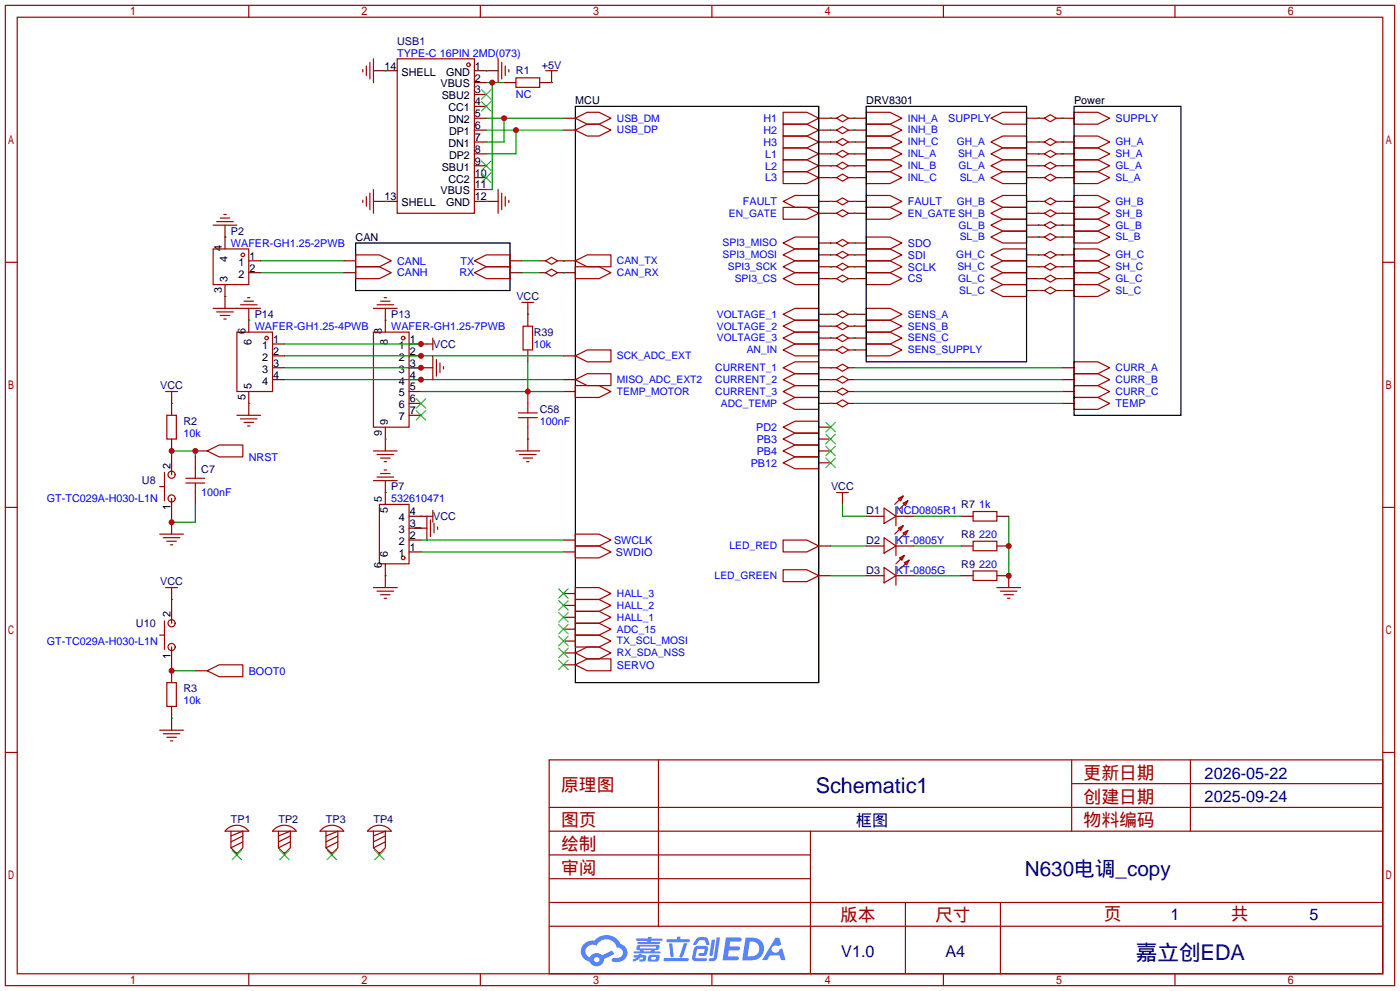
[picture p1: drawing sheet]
<svg xmlns="http://www.w3.org/2000/svg" width="299mm" height="212mm" viewBox="0 0 299 212" stroke-linecap="round" stroke-linejoin="round" font-family="sans-serif">
<g fill="none" stroke="#a10000" stroke-width=".25">
<path d="M1.1 1.1h297.2v209.6h-297.2zM3.7 3.7h292.1v204.5h-292.1zM53.2 1.1v2.6M102.7 1.1v2.6M152.3 1.1v2.6M201.8 1.1v2.6M251.3 1.1v2.6M1.1 56.1h2.6M295.8 56.1h2.5M1.1 108.5h2.6M295.8 108.5h2.5M1.1 160.8h2.6"/>
<path d="M117.5 162.4h178.3v45.8h-178.3zM117.5 177.7h178.3M117.5 172.6h178.3M140.8 162.4v35.6M173.4 177.7v30.5M229.2 162.4v15.3M229.2 167.5h66.6M254.6 162.4v15.3M295.8 160.8h2.5M117.5 182.8h55.9M117.5 198h178.3M117.5 192.9h178.3"/>
<path d="M117.5 187.8h55.9M193.7 192.9v15.3M214 192.9v15.3M53.2 208.2v2.5M102.7 208.2v2.5M152.3 208.2v2.5M201.8 208.2v2.5M251.3 208.2v2.5"/>
</g>
<g fill="#5487ff">
<path d="M155.3 200.4h2.7a.48 .48 0 0 1 .7 .4 .48 .48 0 0 1-.7 .5h-1.8l-.2 1h1.9a.43 .43 0 0 1 .4 .5 .43 .43 0 0 1-.5 .3h-1.9l-.2 1.3h1.7a.45 .45 0 0 1 .6 .2 .45 .45 0 0 1-.2 .6l-3.2 .1z"/>
<path d="M165.9 200.5h.8l.4 1.4-.7 .4a.84 .84 0 0 0-1.2 .2 .84 .84 0 0 0 .3 1.2 .84 .84 0 0 0 1.1-.5l.1-.2 .6-.3 .7 2.5h-.9l-.3-1h-2.1l-.6 1h-1.1z"/>
<path d="M152.2 200.9h.8l-.5 3.2a.36 .36 0 0 1-.4 .3 .36 .36 0 0 1-.3-.4z"/>
<path d="M153.3 200.4h.7l-.6 4.3a1.13 1.13 0 0 1-1.8 .6l.2-.4 .7-.1 .2-.2z"/>
<path d="M149 200.7l.6-.4h1a.77 .77 0 0 1 .9 .6l.3 .9-.2 .2h-.5l-.3-.9-.2-.1h-1l-.7 1-.6-.1v-.1z"/>
<path d="M148.6 202.5l.5-.3h1.7a.81 .81 0 0 1 .7 .5 .81 .81 0 0 1-.2 .8 .81 .81 0 0 1-.9 .9h-.7a.32 .32 0 0 1-.3-.4 .32 .32 0 0 1 .4-.3h.7l.3-.9-1.7 .1-.3 1.9h2.1a.32 .32 0 0 1 .4 .4 .32 .32 0 0 1-.4 .3l-2.3-.1-.5-.3v-.5z"/>
<path d="M142 204.8h5a.33 .33 0 0 1 .3 .4 .33 .33 0 0 1-.3 .3h-4.9l-.2-.2z"/>
<path d="M146.3 201.6h.7l-.6 2a.98 .98 0 0 1-.8 1.1l-.3-.3z"/>
<path d="M143.1 201.7h.7l.3 2.6a.34 .34 0 0 1-.3 .3 .34 .34 0 0 1-.4-.2z"/>
<path d="M142.6 200.8h2.2l.2-.6h.6l-.1 .6h1.8a.32 .32 0 0 1 .3 .3 .32 .32 0 0 1-.4 .3h-4.5l-.1-.1z"/>
<path d="M135.6 204.2h.9l.1-.2 .7-.1-.1 .3h.9a.82 .82 0 0 1-.6 1.3h-.7v-.4h.6l.1-.4a.68 .68 0 0 0-1 .4l-1 .4-.2-.4 1-.4h-.8z"/>
<path d="M136.1 200.6h2.5v-.3h.8l-.1 .3h2.2l.2 .3-.2 .2h-2.3v.3h1.8l.2 .2-.2 .2h-4.5l-.1-.4h2l.1-.3h-2.3l-.1-.2z"/>
<path d="M159.5 200.4l-.7 4.9h1.6a2.5 2.5 0 0 0 3-2.5 2.5 2.5 0 0 0-3.1-2.4zM160.4 201.3a1.61 1.61 0 0 1 2 1.4 1.61 1.61 0 0 1-1.8 1.7h-.7z"/>
<path d="M136.3 202.2a.55 .55 0 0 0-.2 .7 .55 .55 0 0 0 .7 .2l.1 .3h-1.3v.4h5.5l.2-.2-.2-.2h-1.2l.2-.3a.7 .7 0 0 0 .8-.2 .7 .7 0 0 0 0-.9h-4.1zM136.9 202.4h3.3l.2 .1-.2 .2h-3.2zM137.6 203.1h1.7l-.2 .3h-1.4z"/>
<path d="M138.8 204.3a1.05 1.05 0 0 0-.1 1.2 2.91 2.91 0 0 0 2.2-.2 .98 .98 0 0 0 0-1.2h-1.6zM139.4 204.6l.8-.1 .1 .4-.2 .2h-.8z"/>
<path d="M125 201.7a2.23 2.23 0 0 0-.7 2.3 2.23 2.23 0 0 0 1.8 1.6 1.58 1.58 0 0 0 1.8 .9 1.58 1.58 0 0 0 1.3-1.5l2.2-1-.5-.8-2.1 1a1.65 1.65 0 0 0-2.6 .5 1.47 1.47 0 0 1-.8-2.1 1.47 1.47 0 0 1 2.2-.5 2.3 2.3 0 0 1 2.3-1.3 2.3 2.3 0 0 1 2.1 1.7 1.12 1.12 0 0 1 1.2 1.1 1.12 1.12 0 0 1-1.1 1.2h-.7a.45 .45 0 0 0-.6 .3 .45 .45 0 0 0 .5 .6 2.21 2.21 0 0 0 2.2-.6 2.21 2.21 0 0 0 .5-2.3 2.13 2.13 0 0 0-1.3-1 3.3 3.3 0 0 0-5.5-.7l-1.2 .1zM127.1 205.2a.57 .57 0 0 1 1.1 0 .57 .57 0 0 1-1.1 0z"/>
</g>
<g fill="none" stroke="#a10000" stroke-width=".25">
<path d="M167.5 24h5.1l2.5 1.3-2.5 1.2h-5.1zM167.5 26.5h5.1l2.5 1.3-2.5 1.3h-5.1zM167.5 29.1h5.1l2.5 1.3-2.5 1.2h-5.1zM167.5 31.6h5.1l2.5 1.3-2.5 1.3h-5.1zM167.5 34.2h5.1l2.5 1.2-2.5 1.3h-5.1zM167.5 36.7h5.1l2.5 1.3-2.5 1.2h-5.1zM178.9 25.3l1.3-.8 1.3 .8-1.3 .7zM178.9 27.8l1.3-.7 1.3 .7-1.3 .8zM178.9 30.4l1.3-.8 1.3 .8-1.3 .7zM178.9 32.9l1.3-.8 1.3 .8-1.3 .8zM178.9 35.4l1.3-.7 1.3 .7-1.3 .8zM178.9 38l1.3-.8 1.3 .8-1.3 .7z"/>
<path d="M185.3 24h5.1l2.5 1.3-2.5 1.2h-5.1zM185.3 26.5h5.1l2.5 1.3-2.5 1.3h-5.1zM185.3 29.1h5.1l2.5 1.3-2.5 1.2h-5.1zM185.3 31.6h5.1l2.5 1.3-2.5 1.3h-5.1zM185.3 34.2h5.1l2.5 1.2-2.5 1.3h-5.1zM185.3 36.7h5.1l2.5 1.3-2.5 1.2h-5.1zM212 25.3l2.5-1.3h5.1v2.5h-5.1zM212 30.4l2.5-1.3h5.1v2.5h-5.1zM212 32.9l2.5-1.3h5.1v2.6h-5.1zM212 35.4l2.5-1.2h5.1v2.5h-5.1zM212 38l2.5-1.3h5.1v2.5h-5.1zM223.4 25.3l1.3-.8 1.2 .8-1.2 .7z"/>
<path d="M223.4 30.4l1.3-.8 1.2 .8-1.2 .7zM223.4 32.9l1.3-.8 1.2 .8-1.2 .8zM223.4 35.4l1.3-.7 1.2 .7-1.2 .8zM223.4 38l1.3-.8 1.2 .8-1.2 .7zM229.7 29.1h5.1l2.6 1.3-2.6 1.2h-5.1zM229.7 31.6h5.1l2.6 1.3-2.6 1.3h-5.1zM229.7 34.2h5.1l2.6 1.2-2.6 1.3h-5.1zM229.7 36.7h5.1l2.6 1.3-2.6 1.2h-5.1zM229.7 24h5.1l2.6 1.3-2.6 1.2h-5.1zM167.5 44.3h5.1l2.5 1.3-2.5 1.3h-5.1zM167.5 43.1l2.6-1.3h5v2.5h-5zM167.5 51.9l2.6-1.2h5v2.5h-5z"/>
<path d="M167.5 54.5l2.6-1.3h5v2.6h-5zM167.5 57l2.6-1.2h5v2.5h-5zM167.5 59.6l2.6-1.3h5v2.5h-5zM178.9 43.1l1.3-.8 1.3 .8-1.3 .7zM178.9 45.6l1.3-.8 1.3 .8-1.3 .8zM178.9 51.9l1.3-.7 1.3 .7-1.3 .8zM178.9 54.5l1.3-.8 1.3 .8-1.3 .7zM178.9 57l1.3-.7 1.3 .7-1.3 .8zM178.9 59.6l1.3-.8 1.3 .8-1.3 .7zM185.3 41.8h5.1l2.5 1.3-2.5 1.2h-5.1zM185.3 44.3h5.1l2.5 1.3-2.5 1.3h-5.1zM185.3 50.7h5.1l2.5 1.2-2.5 1.3h-5.1z"/>
<path d="M185.3 53.2h5.1l2.5 1.3-2.5 1.3h-5.1zM185.3 55.8h5.1l2.5 1.2-2.5 1.3h-5.1zM185.3 58.3h5.1l2.5 1.3-2.5 1.2h-5.1zM212 43.1l2.5-1.3h5.1v2.5h-5.1zM212 45.6l2.5-1.3h5.1v2.6h-5.1zM212 48.1l2.5-1.2h5.1v2.5h-5.1zM212 50.7l2.5-1.3h5.1v2.5h-5.1zM212 54.5l2.5-1.3h5.1v2.6h-5.1zM212 57l2.5-1.2h5.1v2.5h-5.1zM212 59.6l2.5-1.3h5.1v2.5h-5.1zM223.4 43.1l1.3-.8 1.2 .8-1.2 .7zM223.4 45.6l1.3-.8 1.2 .8-1.2 .8z"/>
<path d="M223.4 48.1l1.3-.7 1.2 .7-1.2 .8zM223.4 50.7l1.3-.8 1.2 .8-1.2 .7zM223.4 54.5l1.3-.8 1.2 .8-1.2 .7zM223.4 57l1.3-.7 1.2 .7-1.2 .8zM223.4 59.6l1.3-.8 1.2 .8-1.2 .7zM229.7 41.8h5.1l2.6 1.3-2.6 1.2h-5.1zM229.7 44.3h5.1l2.6 1.3-2.6 1.3h-5.1zM229.7 46.9h5.1l2.6 1.2-2.6 1.3h-5.1zM229.7 49.4h5.1l2.6 1.3-2.6 1.2h-5.1zM229.7 53.2h5.1l2.6 1.3-2.6 1.3h-5.1zM229.7 55.8h5.1l2.6 1.2-2.6 1.3h-5.1zM229.7 58.3h5.1l2.6 1.3-2.6 1.2h-5.1z"/>
<path d="M167.5 67.2l2.6-1.3h5v2.6h-5zM167.5 69.7l2.6-1.2h5v2.5h-5zM167.5 72.3l2.6-1.3h5v2.5h-5zM167.5 74.8l2.6-1.3h5v2.6h-5zM167.5 78.6l2.6-1.3h5v2.6h-5zM178.9 67.2l1.3-.8 1.3 .8-1.3 .7zM178.9 69.7l1.3-.7 1.3 .7-1.3 .8zM178.9 72.3l1.3-.8 1.3 .8-1.3 .7zM178.9 74.8l1.3-.8 1.3 .8-1.3 .8zM178.9 78.6l1.3-.7 1.3 .7-1.3 .8zM185.3 65.9h5.1l2.5 1.3-2.5 1.3h-5.1zM185.3 68.5h5.1l2.5 1.2-2.5 1.3h-5.1z"/>
<path d="M185.3 71h5.1l2.5 1.3-2.5 1.2h-5.1zM185.3 73.5h5.1l2.5 1.3-2.5 1.3h-5.1zM212 62.1l2.5-1.3h5.1v2.6h-5.1zM223.4 62.1l1.3-.8 1.2 .8-1.2 .8zM229.7 60.8h5.1l2.6 1.3-2.6 1.3h-5.1zM229.7 77.3h5.1l2.6 1.3-2.6 1.3h-5.1zM229.7 79.9h5.1l2.6 1.3-2.6 1.2h-5.1zM167.5 81.2l2.6-1.3h5v2.5h-5zM167.5 83.7l2.6-1.3h5v2.6h-5zM167.5 86.2l2.6-1.2h5v2.5h-5zM167.5 91.3l2.6-1.3h5v2.6h-5zM167.5 93.9l2.6-1.3h5v2.5h-5z"/>
<path d="M167.5 96.4l2.6-1.3h5v2.6h-5zM167.5 98.9l2.6-1.2h5v2.5h-5zM178.9 81.2l1.3-.8 1.3 .8-1.3 .7zM178.9 83.7l1.3-.8 1.3 .8-1.3 .8zM178.9 86.2l1.3-.7 1.3 .7-1.3 .8zM229.7 82.4h5.1l2.6 1.3-2.6 1.3h-5.1zM229.7 85h5.1l2.6 1.2-2.6 1.3h-5.1zM48.6 177.2a3.2 3.2 0 0 1 4.6 .5h-5.1zM49.4 177.7v3.5l1.3 1.3 1.2-1.3v-3.5l-2.5 1M51.9 178.7l-2.5 1.3M51.9 180l-2.5 1.2M58.7 177.2a3.2 3.2 0 0 1 4.7 .5h-5.1z"/>
<path d="M59.6 177.7v3.5l1.2 1.3 1.3-1.3v-3.5l-2.5 1M62.1 178.7l-2.5 1.3M62.1 180l-2.5 1.2M68.9 177.2a3.2 3.2 0 0 1 4.6 .5h-5zM69.7 177.7v3.5l1.3 1.3 1.3-1.3v-3.5l-2.6 1M72.3 178.7l-2.6 1.3M72.3 180l-2.6 1.2M79 177.2a3.2 3.2 0 0 1 4.7 .5h-5.1zM79.9 177.7v3.5l1.3 1.3 1.2-1.3v-3.5l-2.5 1M82.4 178.7l-2.5 1.3M82.4 180l-2.5 1.2"/>
</g>
<g fill="none" stroke="#870000" stroke-width=".25">
<path d="M175.1 25.3h3.8M175.1 27.8h3.8M175.1 30.4h3.8M175.1 32.9h3.8M175.1 35.4h3.8M175.1 38h3.8M181.5 25.3h3.8M181.5 27.8h3.8M181.5 30.4h3.8M181.5 32.9h3.8M181.5 35.4h3.8M181.5 38h3.8"/>
<path d="M219.6 25.3h3.8M219.6 30.4h3.8M219.6 32.9h3.8M219.6 35.4h3.8M219.6 38h3.8M225.9 25.3h3.8M225.9 30.4h3.8M225.9 32.9h3.8M225.9 35.4h3.8M225.9 38h3.8M175.1 45.6h3.8M175.1 43.1h3.8"/>
<path d="M175.1 51.9h3.8M175.1 54.5h3.8M175.1 57h3.8M175.1 59.6h3.8M181.5 45.6h3.8M181.5 43.1h3.8M181.5 51.9h3.8M181.5 54.5h3.8M181.5 57h3.8M181.5 59.6h3.8M219.6 45.6h3.8M219.6 43.1h3.8"/>
<path d="M219.6 54.5h3.8M219.6 57h3.8M219.6 59.6h3.8M219.6 48.1h3.8M219.6 50.7h3.8M225.9 45.6h3.8M225.9 43.1h3.8M225.9 54.5h3.8M225.9 57h3.8M225.9 59.6h3.8M225.9 48.1h3.8M225.9 50.7h3.8"/>
<path d="M175.1 67.2h3.8M175.1 69.7h3.8M175.1 72.3h3.8M175.1 74.8h3.8M175.1 78.6h3.8M181.5 67.2h3.8M181.5 69.7h3.8M181.5 72.3h3.8M181.5 74.8h3.8M181.5 78.6h1.3M219.6 62.1h3.8M225.9 62.1h3.8"/>
<path d="M227.2 78.6h2.5M175.1 81.2h3.8M175.1 83.7h3.8M175.1 86.2h3.8M175.1 91.3h2.6M175.1 93.9h2.6M175.1 96.4h2.6M175.1 98.9h2.6M181.5 81.2h1.3M181.5 83.7h1.3M181.5 86.2h1.3M227.2 81.2h2.5"/>
<path d="M227.2 83.7h2.5M227.2 86.2h2.5M50.7 182.2v.6M60.8 182.2v.6M71 182.2v.6M81.2 182.2v.6"/>
</g>
<g fill="none" stroke="#3c3" stroke-width=".25">
<path d="M176.7 90.3l2 2M176.7 92.8l2 2.1M176.7 95.4l2 2M176.7 97.9l2 2M178.7 90.3l-2 2M178.7 92.8l-2 2.1M178.7 95.4l-2 2M178.7 97.9l-2 2M49.7 181.7l2 2.1M51.7 181.7l-2 2.1M59.8 181.7l2 2.1M61.8 181.7l-2 2.1"/>
<path d="M70 181.7l2 2.1M72 181.7l-2 2.1M80.1 181.7l2.1 2.1M82.2 181.7l-2.1 2.1"/>
</g>
<g fill="none" stroke="#008700" stroke-width=".25">
<path d="M104 17.7h3.8M105.3 17.7v22.8h-1.3M177.7 25.3h.1M177.7 27.8h.1M177.7 30.4h.1M177.7 32.9h.1M177.7 35.4h.1M177.7 38h.1M182.8 27.8h.1M182.8 30.4h.1M182.8 32.9h.1M182.8 35.4h.1"/>
<path d="M182.8 38h.1M222.1 25.3h.1M222.1 30.4h.1M222.1 32.9h.1M222.1 35.4h.1M222.1 38h.1M227.2 30.4h.1M227.2 32.9h.1M227.2 35.4h.1M227.2 38h.1M227.2 25.3h.1M177.7 43.1h.1"/>
<path d="M177.7 45.6h.1M177.7 51.9h.1M177.7 54.5h.1M177.7 57h.1M177.7 59.6h.1M182.8 43.1h.1M182.8 45.6h.1M182.8 51.9h.1M182.8 54.5h.1M182.8 57h.1M182.8 59.6h.1M222.1 43.1h.1"/>
<path d="M222.1 45.6h.1M222.1 48.1h.1M222.1 50.7h.1M222.1 54.5h.1M222.1 57h.1M222.1 59.6h.1M227.2 43.1h.1M227.2 45.6h.1M227.2 48.1h.1M227.2 50.7h.1M227.2 54.5h.1M227.2 57h.1"/>
<path d="M227.2 59.6h.1M177.7 67.2h.1M177.7 69.7h.1M177.7 72.3h.1M177.7 74.8h.1M177.7 78.6h.1M182.8 67.2h.1M182.8 69.7h.1M182.8 72.3h.1M182.8 74.8h.1M182.8 78.6h44.4M222.1 62.1h.1"/>
<path d="M227.2 62.1h.1M177.7 81.2h.1M177.7 83.7h.1M177.7 86.2h.1M182.8 81.2h44.4M182.8 83.7h44.4M182.8 86.2h44.4"/>
</g>
<path d="M123.1 22.7h52v123.2h-52zM185.3 22.7h34.3v54.6h-34.3zM229.7 22.7h22.9v66.1h-22.9z" fill="none" stroke="#000" stroke-width=".25"/>
<circle cx="105.3" cy="17.7" r=".63" fill="#c00"/>
<g fill="none" stroke="#a10000" stroke-width=".25">
<path d="M77.6 14.9v.5M78.4 14.1v2M79.1 13.3v3.6M79.9 12.6v5.1M85 12.6h16.5v33h-16.5zM106.6 12.6v5.1M107.3 13.3v3.6M108.1 14.1v2M108.8 14.9v.5M110.4 16.6h5v2.1h-5zM116.7 15.1h2.6M118 15.1v1.3"/>
<path d="M123.1 25.3l2.5-1.3h2.5l2.6 1.3-2.6 1.2h-2.5zM123.1 27.8l2.5-1.3h2.5l2.6 1.3-2.6 1.3h-2.5zM77.6 42.8v.5M78.4 42v2.1M79.1 41.3v3.5M79.9 40.5v5.1M106.6 40.5v5.1M107.3 41.3v3.5M108.1 42v2.1M108.8 42.8v.5"/>
<circle cx="100.2" cy="13.8" r=".38"/>
</g>
<g fill="none" stroke="#870000" stroke-width=".25">
<path d="M79.9 15.1h5.1M101.5 15.1h5.1M101.5 17.7h2.5M107.8 17.7h2.6M118 16.4v1.3h-2.6M101.5 20.2h2.5M101.5 22.7h2.5M101.5 25.3h2.5M101.5 27.8h2.5M101.5 30.4h2.5M101.5 32.9h2.5M101.5 35.4h2.5"/>
<path d="M101.5 38h2.5M120.5 25.3h2.6M120.5 27.8h2.6M79.9 43.1h5.1M101.5 40.5h2.5M101.5 43.1h5.1"/>
</g>
<path d="M103 19.2l2 2M105 19.2l-2 2M103 21.7l2 2M103 34.4l2 2M103 37l2 2M105 21.7l-2 2M105 34.4l-2 2M105 37l-2 2" fill="none" stroke="#3c3" stroke-width=".25"/>
<path d="M82.4 15.1h.1M104 15.1h.1M118 17.7h.1M104 25.3h16.5M107.8 25.3v5.1h-3.8M82.4 43.1h.1M104 43.1h.1" fill="none" stroke="#008700" stroke-width=".25"/>
<circle cx="107.8" cy="25.3" r=".63" fill="#c00"/>
<path d="M104 27.8h16.5M110.4 27.8v5.1h-6.4" fill="none" stroke="#008700" stroke-width=".25"/>
<circle cx="110.4" cy="27.8" r=".63" fill="#c00"/>
<path d="M76.1 51.9h33v10.2h-33z" fill="none" stroke="#000" stroke-width=".25"/>
<g fill="none" stroke="#870000" stroke-width=".25">
<path d="M48.1 48.1v5.1M53.2 55.8h2.6M53.2 58.3h2.6M73.5 55.8h2.6M73.5 58.3h2.6M109.1 55.8h2.5M109.1 58.3h2.5M115.4 55.8h1.3M115.4 58.3h1.3M119.3 55.8h3.8M119.3 58.3h3.8M48.1 60.8v5.1"/>
<path d="M82.4 65.9v2.6M112.9 65.9v3.8M112.9 74.8v2.5M82.4 93.9v2.5M112.9 83.7v2.5M112.9 91.3v5.1M120.5 83.7h2.6M82.4 102.7v5.1M87.5 110.4h3.8M87.5 112.9h3.8M87.5 115.4h2.5M87.5 118h2.5"/>
<path d="M120.5 115.4h2.6M120.5 118h2.6M175.1 116.7h2.6M180.2 106.6v1.2M205.6 110.4h2.6M213.2 110.4h2.6M82.4 120.5v5.1M175.1 123.1h2.6M205.6 123.1h2.6M213.2 123.1h2.6v2.5"/>
</g>
<g fill="none" stroke="#a10000" stroke-width=".25">
<path d="M45.6 53.2h7.6v7.6h-7.6zM45.6 48.1h5.1M46.4 47.4h3.5M47.1 46.6h2M47.9 45.8h.5M76.1 54.5h5.1l2.5 1.3-2.5 1.2h-5.1zM76.1 57h5.1l2.5 1.3-2.5 1.3h-5.1zM101.5 55.8l2.5-1.3h5.1v2.5h-5.1zM101.5 58.3l2.5-1.3h5.1v2.6h-5.1zM116.7 55.8l1.3-.8 1.3 .8-1.3 .7zM116.7 58.3l1.3-.8 1.3 .8-1.3 .8zM123.1 55.8l2.5-1.3h5.1v2.5h-5.1z"/>
<path d="M123.1 57h5l2.6 1.3-2.6 1.3h-5zM45.6 65.9h5.1M46.4 66.7h3.5M47.1 67.4h2M47.9 68.2h.5M79.9 65.9h5.1M80.6 65.2h3.6M81.4 64.4h2M82.2 63.6h.5M111.6 64.6h2.6M111.9 69.7h2v5.1h-2zM112.9 64.6v1.3"/>
<path d="M79.9 96.4h5.1M80.6 97.2h3.6M81.4 97.9h2M82.2 98.7h.5M110.4 96.4h5M110.9 89.3h4M110.9 88.3h4M111.1 97.2h3.6M111.9 97.9h2M112.6 98.7h.6M112.9 86.2v2.1M112.9 89.3v2"/>
<path d="M123.1 82.4h5l2.6 1.3-2.6 1.3h-5zM79.9 102.7h5.1M80.6 102h3.6M81.2 107.8h6.3v12.7h-6.3zM81.4 101.2h2M82.2 100.5h.5M92.1 111.1v3.6M92.6 109.1v2.5M92.6 110.4h-1.3v5M92.8 111.9v2M93.6 112.6v.6M123.1 114.2h5l2.6 1.2-2.6 1.3h-5z"/>
<path d="M123.1 116.7h5l2.6 1.3-2.6 1.3h-5zM167.5 115.4h5.1l2.5 1.3-2.5 1.3h-5.1zM178.9 105.3h2.6M180.2 105.3v1.3M208.2 109.3h5v2.1h-5zM79.9 125.6h5.1M80.6 126.4h3.6M81.4 127.1h2M82.2 127.9h.5M167.5 121.8h5.1l2.5 1.3-2.5 1.2h-5.1zM213.2 125.6h5.1M214 126.4h3.6"/>
<path d="M214.8 127.1h2M215.5 127.9h.5"/>
<circle cx="51.9" cy="54.5" r=".38"/>
<circle cx="86.2" cy="119.3" r=".38"/>
</g>
<g fill="none" stroke="#008700" stroke-width=".25">
<path d="M48.1 50.7h.1M55.8 55.8h17.7M55.8 58.3h17.7M111.6 55.8h3.8M111.6 58.3h3.8M120.5 55.8h.1M120.5 58.3h.1M48.1 63.4h.1M82.4 68.5h.1M112.9 67.2h.1M112.9 93.9h.1M82.4 105.3h.1"/>
<path d="M88.8 112.9h1.2M90 110.4h.1M90 118h30.5M90 115.4h30.5M177.7 116.7h7.6M180.2 107.8v2.6h5.1M195.5 116.7h10.1M195.5 110.4h10.1M215.8 110.4v12.7M82.4 123.1h.1M177.7 123.1h7.6M195.5 123.1h10.1"/>
</g>
<circle cx="215.8" cy="123.1" r=".63" fill="#c00"/>
<g fill="none" stroke="#a10000" stroke-width=".25">
<path d="M189.1 108.6l2.5 1.8-2.5 1.5zM189.1 114.9l2.5 1.8-2.5 1.5zM191.6 108.3v4.1M191.6 114.7v4M192.2 106.6l1-.6-.5 1.1zM192.2 112.9l1-.5-.5 1zM192.4 119.3l1-.6-.5 1.1zM193.2 107.6l1-.5-.5 1zM193.2 113.9l1-.5-.5 1zM193.2 106l-1.8 1.8M193.2 112.4l-1.8 1.8M193.4 118.7l-1.8 1.8"/>
<path d="M194.2 107.1l-1.8 1.7M194.2 113.4l-1.8 1.8M194.4 119.8l-1.7 1.7M189.1 121.3l2.5 1.8-2.5 1.5zM191.6 121v4.1M193.4 120.3l1-.5-.5 1zM208.2 122h5v2.1h-5z"/>
</g>
<path d="M185.3 110.4h3.8M185.3 116.7h3.8M191.6 110.4h3.9M191.6 116.7h3.9M205.6 116.7h2.6M213.2 116.7h2.6M185.3 123.1h3.8M191.6 123.1h3.9" fill="none" stroke="#870000" stroke-width=".25"/>
<circle cx="215.8" cy="116.7" r=".63" fill="#c00"/>
<g fill="none" stroke="#a10000" stroke-width=".25">
<path d="M79.9 71h7.6v20.3h-7.6zM208.2 115.7h5v2h-5z"/>
<circle cx="86.2" cy="72.3" r=".38"/>
</g>
<path d="M82.4 68.5v2.5M87.5 78.6h2.5M87.5 76.1h2.5M87.5 73.5h2.5M82.4 91.3v2.6M87.5 88.8h2.5M87.5 86.2h2.5M87.5 83.7h2.5M87.5 81.2h2.5" fill="none" stroke="#870000" stroke-width=".25"/>
<path d="M89 87.8l2.1 2M89 85.2l2.1 2M91.1 87.8l-2.1 2M91.1 85.2l-2.1 2" fill="none" stroke="#3c3" stroke-width=".25"/>
<path d="M112.9 77.3v6.4M82.4 93.9h.1M90 83.7h30.5" fill="none" stroke="#008700" stroke-width=".25"/>
<circle cx="112.9" cy="83.7" r=".63" fill="#c00"/>
<path d="M120.5 76.1h2.6M36.7 85v3.8M36.7 93.9v2.5M41.8 97.7v2.5M120.5 81.2h2.6M36.7 106.6v7.6M41.8 105.3v2.5M36.7 126.9v6.3M36.7 138.3v7.6M36.7 151v5.1" fill="none" stroke="#870000" stroke-width=".25"/>
<g fill="none" stroke="#a10000" stroke-width=".25">
<path d="M123.1 76.1l2.5-1.3h5.1v2.5h-5.1zM35.4 83.7h2.6M35.7 88.8h2v5.1h-2zM36.7 83.7v1.3M123.1 81.2l2.5-1.3h5.1v2.5h-5.1zM34.2 114.2h5M34.9 114.9h3.6M35.2 101v6.1M35.7 115.7h2M36.4 116.5h.6M39.8 102.2h4M39.8 103.3h4"/>
<path d="M41.8 100.2v2M41.8 103.3v2M34.2 135.8h1M35.2 132.7v6.1M35.4 125.6h2.6M36.7 125.6v1.3M34.2 156.1h5M34.9 156.8h3.6M35.7 145.9h2v5.1h-2zM35.7 157.6h2M36.4 158.4h.6"/>
<circle cx="36.7" cy="106.6" r=".76"/>
<circle cx="36.7" cy="101.5" r=".76"/>
<circle cx="36.7" cy="138.3" r=".76"/>
<circle cx="36.7" cy="133.2" r=".76"/>
</g>
<path d="M36.7 86.2h.1M36.7 96.4h5.1v1.3M41.8 107.8v3.8h-5.1M36.7 128.1h.1M36.7 153.5h.1" fill="none" stroke="#008700" stroke-width=".25"/>
<circle cx="36.7" cy="111.6" r=".63" fill="#c00"/>
<path d="M36.7 96.4v5.1" fill="none" stroke="#870000" stroke-width=".25"/>
<circle cx="36.7" cy="96.4" r=".63" fill="#c00"/>
<path d="M34.2 104h1M44.3 143.4l2.6-1.3h5v2.6h-5z" fill="none" stroke="#a10000" stroke-width=".25"/>
<path d="M41.8 143.4h2.5" fill="none" stroke="#870000" stroke-width=".25"/>
<path d="M36.7 143.4h5.1" fill="none" stroke="#008700" stroke-width=".25"/>
<circle cx="36.7" cy="143.4" r=".63" fill="#c00"/>
<path d="M41.8 96.4h2.5" fill="none" stroke="#870000" stroke-width=".25"/>
<circle cx="41.8" cy="96.4" r=".63" fill="#c00"/>
<path d="M91.3 73.5h1.3M92.6 72.3v2.5M44.3 96.4l2.6-1.3h5v2.6h-5zM123.1 135.8h5l2.6 1.2-2.6 1.3h-5zM123.1 139.6l2.5-1.3h2.5l2.6 1.3-2.6 1.2h-2.5zM123.1 133.2h5l2.6 1.3-2.6 1.3h-5zM123.1 125.6h5l2.6 1.3-2.6 1.2h-5zM123.1 128.1h5l2.6 1.3-2.6 1.3h-5zM123.1 130.7h5l2.6 1.3-2.6 1.2h-5zM123.1 142.1l2.5-1.3h5.1v2.6h-5.1z" fill="none" stroke="#a10000" stroke-width=".25"/>
<path d="M90 73.5h1.3M120.5 137h2.6M120.5 139.6h2.6M120.5 134.5h2.6M120.5 126.9h2.6M120.5 129.4h2.6M120.5 132h2.6M120.5 142.1h2.6" fill="none" stroke="#870000" stroke-width=".25"/>
<g fill="none" stroke="#3c3" stroke-width=".25">
<path d="M119.5 136l2 2M119.5 138.6l2 2M119.5 133.5l2 2M119.5 125.9l2 2M119.5 128.4l2 2M119.5 130.9l2 2.1M121.5 136l-2 2M121.5 138.6l-2 2M121.5 133.5l-2 2M121.5 125.9l-2 2M121.5 128.4l-2 2M121.5 130.9l-2 2.1"/>
<path d="M119.5 141.1l2 2M121.5 141.1l-2 2"/>
</g>
<path d="M182.8 25.3h.1M60.8 81.2h59.7" fill="none" stroke="#008700" stroke-width=".25"/>
<circle cx="90" cy="81.2" r=".63" fill="#c00"/>
<path d="M90 78.6h2.6" fill="none" stroke="#870000" stroke-width=".25"/>
<path d="M92.6 76.1v5.1M93.3 76.8v3.6M94.1 77.6v2M94.9 78.4v.5" fill="none" stroke="#a10000" stroke-width=".25"/>
<path d="M60.8 76.1h59.7" fill="none" stroke="#008700" stroke-width=".25"/>
<circle cx="90" cy="76.1" r=".63" fill="#c00"/>
<g fill="none" stroke="#a10000" stroke-width=".25">
<path d="M50.7 71h7.6v12.7h-7.6zM50.7 65.9h5.1M51.4 65.2h3.6M52.2 64.4h2M53 63.6h.5M50.7 88.8h5.1M51.4 89.5h3.6M52.2 90.3h2M53 91.1h.5"/>
<circle cx="57" cy="72.3" r=".38"/>
</g>
<path d="M53.2 65.9v5.1M58.3 73.5h2.5M58.3 76.1h2.5M58.3 78.6h2.5M53.2 83.7v5.1M58.3 81.2h2.5" fill="none" stroke="#870000" stroke-width=".25"/>
<path d="M53.2 68.5h.1M60.8 73.5h29.2M53.2 86.2h.1" fill="none" stroke="#008700" stroke-width=".25"/>
<circle cx="90" cy="73.5" r=".63" fill="#c00"/>
<path d="M60.8 78.6h29.2" fill="none" stroke="#008700" stroke-width=".25"/>
<circle cx="90" cy="78.6" r=".63" fill="#c00"/>
<g font-size="4.6" fill="#000080">
<text x="174.5" y="169.6">Schematic1</text>
<text x="243" y="205.2">嘉立创EDA</text>
</g>
<text font-size="4.4" fill="#000080" x="219.2" y="187.3">N630电调_copy</text>
<g font-size="3.8" fill="#a00000">
<text x="231.8" y="166.5">更新日期</text>
<text x="120" y="169">原理图</text>
<text x="231.8" y="171.6">创建日期</text>
<text x="120" y="176.7">图页</text>
<text x="231.8" y="176.7">物料编码</text>
<text x="120" y="181.7">绘制</text>
<text x="120" y="186.8">审阅</text>
<text x="179.7" y="197">版本</text>
<text x="200" y="197">尺寸</text>
<text x="236.1" y="196.7">页</text>
<text x="263.3" y="196.7">共</text>
</g>
<g font-size="3.5" fill="#000080">
<text x="257.7" y="166.4">2026-05-22</text>
<text x="257.7" y="171.5">2025-09-24</text>
<text x="183.1" y="176.6">框图</text>
<text x="250.4" y="196.6">1</text>
<text x="280.1" y="196.6">5</text>
<text x="180" y="204.5">V1.0</text>
<text x="202.2" y="204.5">A4</text>
</g>
<g font-size="2.3" fill="#000080">
<text x="85" y="9.6">USB1</text>
<text x="110.4" y="15.9">R1</text>
<text x="115.9" y="14.7">+5V</text>
<text x="49.4" y="50.2">P2</text>
<text x="110.5" y="64.2">VCC</text>
<text x="54.5" y="68">P14</text>
<text x="83.7" y="68">P13</text>
<text x="114.2" y="71.8">R39</text>
<text x="92.7" y="74.3">VCC</text>
<text x="34.3" y="83.2">VCC</text>
<text x="115.4" y="88.3">C58</text>
<text x="39.2" y="90.9">R2</text>
<text x="43.1" y="101">C7</text>
<text x="30.4" y="103.6">U8</text>
<text x="83.7" y="104.8">P7</text>
<text x="177.8" y="104.8">VCC</text>
<text x="92.7" y="111.2">VCC</text>
<text x="185.3" y="109.9">D1</text>
<text x="205.6" y="108.6">R7</text>
<text x="185.3" y="116.3">D2</text>
<text x="205.6" y="115">R8</text>
<text x="34.3" y="125.1">VCC</text>
<text x="185.3" y="122.6">D3</text>
<text x="205.6" y="121.3">R9</text>
<text x="29.1" y="134">U10</text>
<text x="39.2" y="148">R3</text>
<text x="49.4" y="175.9">TP1</text>
<text x="59.6" y="175.9">TP2</text>
<text x="69.7" y="175.9">TP3</text>
<text x="79.9" y="175.9">TP4</text>
</g>
<g font-size="2.3">
<text x="82.3" y="14.9">14</text>
<text x="85.9" y="16.2">SHELL</text>
<text x="95.4" y="16.2">GND</text>
<text x="101.6" y="14.9">1</text>
<text x="101.6" y="17.4">2</text>
<text x="94.2" y="18.7">VBUS</text>
<text x="94.5" y="21.2">SBU2</text>
<text x="95.9" y="23.8">CC1</text>
<text x="101.6" y="20">3</text>
<text x="101.6" y="22.5">4</text>
<text x="123.1" y="22.3">MCU</text>
<text x="185.3" y="22.3">DRV8301</text>
<text x="229.7" y="22.3">Power</text>
<text x="95.9" y="26.3">DN2</text>
<text x="96" y="28.9">DP1</text>
<text x="101.6" y="25">5</text>
<text x="101.6" y="27.6">6</text>
<text x="95.9" y="31.4">DN1</text>
<text x="96" y="33.9">DP2</text>
<text x="101.6" y="30.1">7</text>
<text x="101.6" y="32.7">8</text>
<text x="101.6" y="35.2">9</text>
<text x="94.2" y="41.6">VBUS</text>
<text x="94.5" y="36.5">SBU1</text>
<text x="95.9" y="39">CC2</text>
<text x="101.6" y="37.7">10</text>
<text x="101.6" y="40.3">11</text>
<text x="82.3" y="42.8">13</text>
<text x="85.9" y="44.1">SHELL</text>
<text x="95.4" y="44.1">GND</text>
<text x="101.6" y="42.8">12</text>
<text x="47.4" y="53.6" transform="rotate(-90 47.4 53.6)">4</text>
<text x="76.1" y="51.5">CAN</text>
<text x="48.7" y="55.9" transform="rotate(-90 48.7 55.9)">4</text>
<text x="51" y="59.3">2</text>
<text x="51" y="56.8">1</text>
<text x="53.3" y="58.1">2</text>
<text x="53.3" y="55.5">1</text>
<text x="47.4" y="62.7" transform="rotate(-90 47.4 62.7)">3</text>
<text x="48.7" y="60.4" transform="rotate(-90 48.7 60.4)">3</text>
<text x="52.5" y="71.4" transform="rotate(-90 52.5 71.4)">6</text>
<text x="81.7" y="71.4" transform="rotate(-90 81.7 71.4)">8</text>
<text x="53.8" y="73.7" transform="rotate(-90 53.8 73.7)">6</text>
<text x="56.1" y="74.6">1</text>
<text x="56.1" y="77.1">2</text>
<text x="58.4" y="73.3">1</text>
<text x="58.4" y="75.8">2</text>
<text x="83" y="73.7" transform="rotate(-90 83 73.7)">8</text>
<text x="85.3" y="77.1">2</text>
<text x="85.3" y="74.6">1</text>
<text x="87.6" y="75.8">2</text>
<text x="87.6" y="73.3">1</text>
<text x="53.8" y="83.2" transform="rotate(-90 53.8 83.2)">5</text>
<text x="56.1" y="79.7">3</text>
<text x="56.1" y="82.2">4</text>
<text x="58.4" y="78.4">3</text>
<text x="58.4" y="80.9">4</text>
<text x="85.3" y="82.2">4</text>
<text x="85.3" y="79.7">3</text>
<text x="87.6" y="83.5">5</text>
<text x="87.6" y="80.9">4</text>
<text x="87.6" y="78.4">3</text>
<text x="52.5" y="85.6" transform="rotate(-90 52.5 85.6)">5</text>
<text x="85.3" y="89.8">7</text>
<text x="85.3" y="87.3">6</text>
<text x="85.3" y="84.7">5</text>
<text x="87.6" y="88.5">7</text>
<text x="87.6" y="86">6</text>
<text x="81.7" y="93.2" transform="rotate(-90 81.7 93.2)">9</text>
<text x="83" y="90.9" transform="rotate(-90 83 90.9)">9</text>
<text x="36.5" y="100.2" transform="rotate(-90 36.5 100.2)">2</text>
<text x="81.7" y="107.2" transform="rotate(-90 81.7 107.2)">5</text>
<text x="36.5" y="109.1" transform="rotate(-90 36.5 109.1)">1</text>
<text x="83" y="109.6" transform="rotate(-90 83 109.6)">5</text>
<text x="85.3" y="113.9">3</text>
<text x="85.3" y="111.4">4</text>
<text x="87.6" y="112.7">3</text>
<text x="87.6" y="110.1">4</text>
<text x="83" y="119.1" transform="rotate(-90 83 119.1)">6</text>
<text x="85.3" y="119">1</text>
<text x="85.3" y="116.5">2</text>
<text x="87.6" y="117.8">1</text>
<text x="87.6" y="115.2">2</text>
<text x="81.7" y="121.4" transform="rotate(-90 81.7 121.4)">6</text>
<text x="36.5" y="132" transform="rotate(-90 36.5 132)">2</text>
<text x="36.5" y="140.9" transform="rotate(-90 36.5 140.9)">1</text>
</g>
<g font-size="2.3" fill="#00f">
<text x="85" y="12.1">TYPE-C 16PIN 2MD(073)</text>
<text x="110.4" y="21">NC</text>
<text x="163.3" y="26.1">H1</text>
<text x="163.3" y="28.6">H2</text>
<text x="202.9" y="26.1">SUPPLY</text>
<text x="238.6" y="26.1">SUPPLY</text>
<text x="163.3" y="31.2">H3</text>
<text x="163.7" y="33.7">L1</text>
<text x="163.7" y="36.2">L2</text>
<text x="163.7" y="38.8">L3</text>
<text x="158.9" y="43.9">FAULT</text>
<text x="194.2" y="43.9">FAULT</text>
<text x="49.4" y="52.8">WAFER-GH1.25-2PWB</text>
<text x="194.2" y="52.8">SDO</text>
<text x="85" y="56.6">CANL</text>
<text x="85" y="59.1">CANH</text>
<text x="98.3" y="59.1">RX</text>
<text x="98.5" y="56.6">TX</text>
<text x="194.2" y="55.3">SDI</text>
<text x="194.2" y="57.8">SCLK</text>
<text x="194.2" y="60.4">CS</text>
<text x="54.5" y="70.5">WAFER-GH1.25-4PWB</text>
<text x="83.7" y="70.5">WAFER-GH1.25-7PWB</text>
<text x="114.2" y="74.3">10k</text>
<text x="238.6" y="87">TEMP</text>
<text x="39.2" y="93.4">10k</text>
<text x="115.4" y="90.9">100nF</text>
<text x="161.8" y="92.1">PD2</text>
<text x="161.9" y="94.7">PB3</text>
<text x="53.2" y="98.5">NRST</text>
<text x="160.6" y="99.7">PB12</text>
<text x="161.9" y="97.2">PB4</text>
<text x="10" y="107.4">GT-TC029A-H030-L1N</text>
<text x="43.1" y="106.1">100nF</text>
<text x="83.7" y="107.4">532610471</text>
<text x="191.6" y="109.9">NCD0805R1</text>
<text x="209.4" y="108.6">1k</text>
<text x="131.4" y="116.3">SWCLK</text>
<text x="131.7" y="118.8">SWDIO</text>
<text x="191.6" y="116.3">KT-0805Y</text>
<text x="209.4" y="115">220</text>
<text x="191.6" y="122.6">KT-0805G</text>
<text x="209.4" y="121.3">220</text>
<text x="10" y="137.8">GT-TC029A-H030-L1N</text>
<text x="132" y="142.9">SERVO</text>
<text x="53.2" y="144.2">BOOT0</text>
<text x="39.2" y="150.5">10k</text>
</g>
<g font-size="2.2" fill="#00f">
<text x="132" y="26">USB_DM</text>
<text x="132" y="28.5">USB_DP</text>
<text x="194.2" y="26">INH_A</text>
<text x="194.2" y="28.5">INH_B</text>
<text x="194.2" y="31.1">INH_C</text>
<text x="194.2" y="33.6">INL_A</text>
<text x="204.7" y="31.1">GH_A</text>
<text x="204.9" y="33.6">SH_A</text>
<text x="238.6" y="31.1">GH_A</text>
<text x="238.6" y="33.6">SH_A</text>
<text x="194.2" y="36.1">INL_B</text>
<text x="194.2" y="38.7">INL_C</text>
<text x="205" y="36.1">GL_A</text>
<text x="205.3" y="38.7">SL_A</text>
<text x="238.6" y="36.1">GL_A</text>
<text x="238.6" y="38.7">SL_A</text>
<text x="155.9" y="46.3">EN_GATE</text>
<text x="194.2" y="46.3">EN_GATE SH_B</text>
<text x="204.7" y="43.8">GH_B</text>
<text x="238.6" y="43.8">GH_B</text>
<text x="238.6" y="46.3">SH_B</text>
<text x="154.6" y="52.7">SPI3_MISO</text>
<text x="205" y="48.8">GL_B</text>
<text x="205.3" y="51.4">SL_B</text>
<text x="238.6" y="48.8">GL_B</text>
<text x="238.6" y="51.4">SL_B</text>
<text x="132" y="56.5">CAN_TX</text>
<text x="132" y="59">CAN_RX</text>
<text x="154.6" y="55.2">SPI3_MOSI</text>
<text x="155.7" y="57.7">SPI3_SCK</text>
<text x="204.6" y="55.2">GH_C</text>
<text x="204.8" y="57.7">SH_C</text>
<text x="238.6" y="55.2">GH_C</text>
<text x="238.6" y="57.7">SH_C</text>
<text x="157.2" y="60.3">SPI3_CS</text>
<text x="204.9" y="60.3">GL_C</text>
<text x="205.2" y="62.8">SL_C</text>
<text x="238.6" y="60.3">GL_C</text>
<text x="238.6" y="62.8">SL_C</text>
<text x="153.4" y="67.9">VOLTAGE_1</text>
<text x="153.4" y="70.4">VOLTAGE_2</text>
<text x="194.2" y="67.9">SENS_A</text>
<text x="194.2" y="70.4">SENS_B</text>
<text x="132" y="76.8">SCK_ADC_EXT</text>
<text x="153.4" y="73">VOLTAGE_3</text>
<text x="159.7" y="75.5">AN_IN</text>
<text x="194.2" y="73">SENS_C</text>
<text x="194.2" y="75.5">SENS_SUPPLY</text>
<text x="132" y="81.9">MISO_ADC_EXT2</text>
<text x="153" y="79.3">CURRENT_1</text>
<text x="153" y="81.9">CURRENT_2</text>
<text x="238.6" y="79.3">CURR_A</text>
<text x="238.6" y="81.9">CURR_B</text>
<text x="132" y="84.4">TEMP_MOTOR</text>
<text x="153" y="84.4">CURRENT_3</text>
<text x="154.2" y="86.9">ADC_TEMP</text>
<text x="238.6" y="84.4">CURR_C</text>
<text x="156.1" y="117.4">LED_RED</text>
<text x="152.9" y="123.8">LED_GREEN</text>
<text x="132" y="127.6">HALL_3</text>
<text x="132" y="130.1">HALL_2</text>
<text x="132" y="137.7">TX_SCL_MOSI</text>
<text x="132" y="135.2">ADC_15</text>
<text x="132" y="132.7">HALL_1</text>
<text x="132" y="140.3">RX_SDA_NSS</text>
</g>
</svg>
